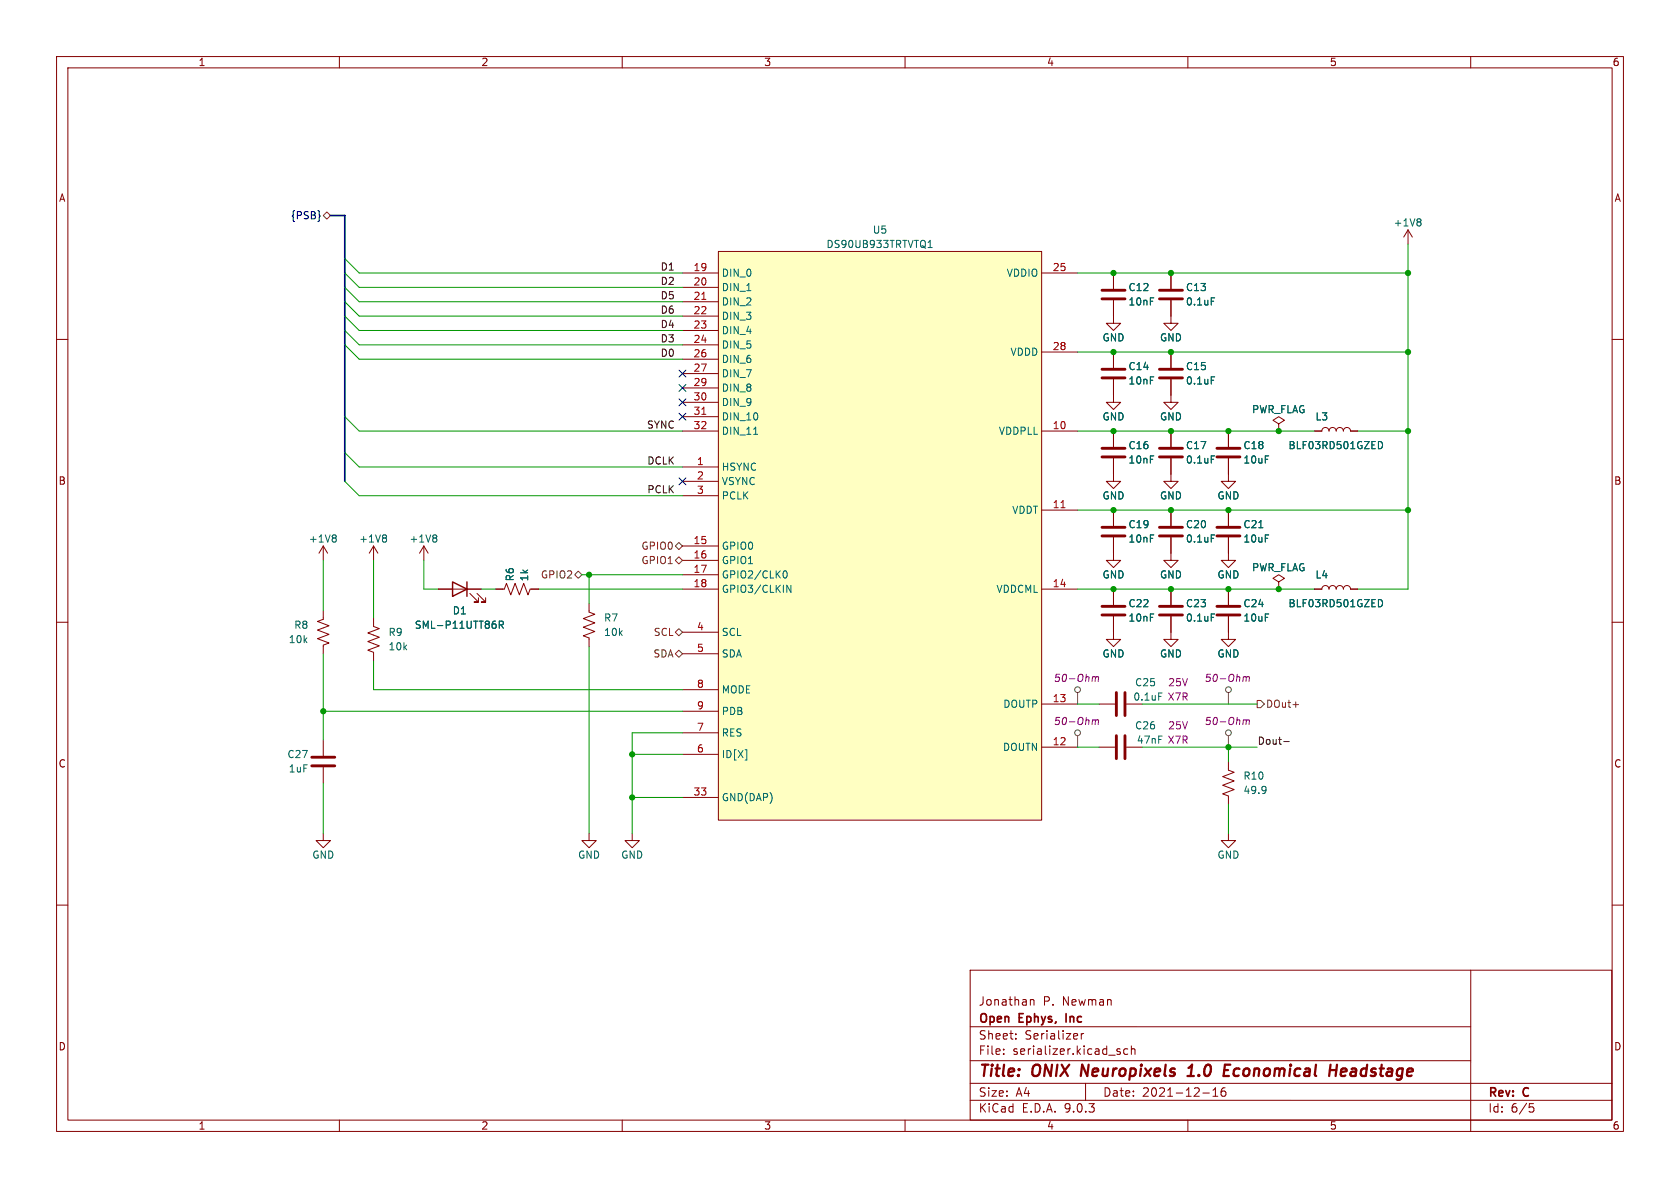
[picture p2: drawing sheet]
<svg xmlns="http://www.w3.org/2000/svg" width="297mm" height="210mm" viewBox="0 0 297 210" stroke-linecap="round" stroke-linejoin="round" font-family="sans-serif">
<g fill="none" stroke="#840000" stroke-width=".18">
<path d="M10 10h277v190h-277zM12 12h273v186h-273zM60 10v2M110 10v2M160 10v2M210 10v2M260 10v2M196.8 48.3v2.8M196.8 53.1v2.8M207 53.1v4.1h1.3l-1.3 1.2-1.3-1.2h1.3M207 48.3v2.8M248.9 40.6l-.7 1.3"/>
<path d="M248.9 40.6l.8 1.3M248.9 40.6v2.6M10 60h2M196.8 69.9v1.2h1.3l-1.3 1.3-1.2-1.3h1.2M196.8 76.2v2.8M207 76.2v2.8M217.2 76.2v2.8M285 60h2M57.1 96.5v2.6M57.1 96.5l.8 1.3M57.1 96.5l-.7 1.3M66 96.5l-.7 1.3"/>
<path d="M66 96.5l.8 1.3M66 96.5v2.6M74.9 96.5l-.7 1.3M74.9 96.5l.8 1.3M74.9 96.5v2.6M196.8 95v4.1h1.3l-1.3 1.2-1.2-1.2h1.2M196.8 81v4.1h1.3l-1.3 1.3-1.2-1.3h1.2M196.8 90.2v2.8M207 81v4.1h1.3l-1.3 1.3-1.3-1.3h1.3M207 95v4.1h1.3l-1.3 1.2-1.3-1.2h1.3M207 90.2v2.8M217.2 95v4.1h1.2l-1.2 1.2-1.3-1.2h1.3"/>
<path d="M217.2 81v4.1h1.2l-1.2 1.3-1.3-1.3h1.3M217.2 90.2v2.8M10 110h2M57.1 108v1.5l-1 .4 2.1 .7-2.1 .8 2.1 .7-2.1 .8 2.1 .8-1.1 .3v1.6M66 109.2v1.5l1.1 .4-2.1 .8 2.1 .7-2.1 .8 2.1 .8-2.1 .7 1 .4v1.5M77.5 104.1h7.6M83.1 104.9l1.5 1.5h-.8h.8v-.7M84.3 104.9l1.6 1.5h-.8h.8v-.7M87.6 104.1h1.6l.3-1 .8 2.1 .8-2.1 .7 2.1 .8-2.1 .7 2.1 .4-1.1h1.5M104.1 106.7v1.5l1.1 .4-2.1 .7 2.1 .8-2.1 .8 2.1 .7-2.1 .8 1 .4v1.5M196.8 109v4h1.3l-1.3 1.3-1.2-1.3h1.2M196.8 104.1v2.8"/>
<path d="M207 109v4h1.3l-1.3 1.3-1.3-1.3h1.3M207 104.1v2.8M217.2 109v4h1.2l-1.2 1.3-1.3-1.3h1.3M217.2 104.1v2.8M226.1 102.9l1-.7-1-.6-1.1 .6 1.1 .7v1.2M226.1 104.1h.1M232.4 104.1h1.3a.64 .64 0 0 1 .6-.6 .64 .64 0 0 1 .6 .6 .64 .64 0 0 1 .7-.6 .64 .64 0 0 1 .6 .6 .64 .64 0 0 1 .7-.6 .64 .64 0 0 1 .6 .6 .64 .64 0 0 1 .6-.6 .64 .64 0 0 1 .7 .6h1.2M285 110h2M57.1 130.8v2.8M57.1 135.6v2.8M194.3 124.5h2.8M194.3 132.1h2.8"/>
<path d="M199.1 124.5h2.8M199.1 132.1h2.8M217.2 134.6v1.5l1 .4-2 .8 2 .7-2 .8 2 .8-2 .7 1 .4v1.5M57.1 147.3v1.3h-1.2l1.2 1.3 1.3-1.3h-1.3M104.1 147.3v1.3h1.3l-1.3 1.3-1.2-1.3h1.2M111.8 147.3v1.3h1.2l-1.2 1.3-1.3-1.3h1.3M217.2 147.3v1.3h1.2l-1.2 1.3-1.3-1.3h1.3M10 160h2M171.5 171.5h113.4v26.5h-113.4zM182.2 176.7v1M182.2 176.8l.2-.1 .3 .1 .1 .9M260 171.5v28.5"/>
<path d="M285 160h2M60 198v2M110 198v2M160 198v2M171.5 194.5h113.5M171.5 191.5h113.5M171.5 187.5h88.5M171.5 181.5h88.5M177.4 186.3v.1M177.4 185.5v.1M179.6 183.6v.1M179.6 182.8v.1"/>
<path d="M191.2 182.7v1M191.6 182.7l-.3 .1-.1 .2M191.9 191.5v3M197.7 185.9l.3 .1 .1 .2-.2 .2h-.3M197.7 185.4l.3 .1M199.4 185.5l-.5-.1-.2 .3v.4l.1 .2h.6M200 185.5l.2-.1 .4 .1 .1 .9M200 184.9v1.5M210 198v2M212.7 193.2h1.1M214.4 193.8h.9M214.4 192.7l.5-.4v1.5"/>
<path d="M216.6 192.3a.59 .59 0 0 0-.7 .6v.6l.1 .2 .4 .1 .3-.1v-.5l-.1-.3h-.4l-.3 .3M270.4 195.1h.7M270.5 195.7h.4l.3 .3-.2 .5-.5 .1"/>
</g>
<path d="M191.3 188.2l-.2 2M209.9 190.2h1.2M210.1 188.8l.6-.6-.2 2M216.3 190.2h1M216.4 189.2h.7M216.6 188.2h.9M235.1 189.2h1.1M236.4 188.2l-.3 2M237.8 188.9l-.6 .1-.2 .9 .3 .3h.3M238 189.4l-.9 .1" fill="none" stroke="#840000" stroke-width=".4"/>
<path d="M188.5 179.2v1.5" fill="none" stroke="#840000" stroke-width=".3"/>
<g fill="none" stroke="#006464" stroke-width=".18">
<path d="M251 38.7l.2 .2-.2 .3 .2 .3v.2l-.2 .2M214.1 52.6h.6M59.2 94.6l.2 .2-.2 .3 .2 .2v.3l-.2 .2M68.1 94.6l.2 .2-.2 .3 .2 .2v.3l-.2 .2M77 94.6l.2 .2-.2 .3 .2 .2v.3l-.2 .2M214.1 80.6h.6M214.1 94.6h.6M222.5 93.3h.8M88.3 110.5l.6-.1 .1-.2-.1-.3-.6-.1v1.3M88.6 110.5l.4 .6M214.1 108.5h.6M243.7 106a.64 .64 0 0 1 .7 .6 .64 .64 0 0 1-.7 .7"/>
<path d="M204.8 122.5h.6M223.7 139.1h.1a1.07 1.07 0 0 1-.2 1.1M223.8 139.6l-.1 .1"/>
</g>
<path d="M80 102.9l2.5 1.2-2.5 1.3zM82.5 102.9v2.5" fill="none" stroke="#840000" stroke-width=".25"/>
<g fill="none" stroke="#840000" stroke-width=".51">
<path d="M194.8 51.3h4.1M194.8 52.8h4.1M205 51.3h4M205 52.8h4M194.8 79.2h4.1M205 79.2h4M215.1 79.2h4.1M194.8 80.8h4.1M194.8 93.2h4.1M194.8 94.7h4.1M205 80.8h4M205 93.2h4"/>
<path d="M205 94.7h4M215.1 80.8h4.1M215.1 93.2h4.1M215.1 94.7h4.1M194.8 107.2h4.1M194.8 108.7h4.1M205 107.2h4M205 108.7h4M215.1 107.2h4.1M215.1 108.7h4.1M55.1 133.9h4.1M55.1 135.4h4.1"/>
<path d="M197.4 122.4v4.1M197.4 130v4.1M198.9 122.4v4.1M198.9 130v4.1"/>
</g>
<path d="M127 44.5h57.1v100.5h-57.1z" fill="#ffffc2"/>
<g fill="none" stroke="#840000" stroke-width=".18">
<path d="M120.6 48.3h6.4M120.6 50.8h6.4M120.6 53.3h6.4M120.6 55.9h6.4M120.6 58.4h6.4M127 44.5h57.1v100.5h-57.1zM184.1 48.3h6.4M196.8 53.1v4.1h1.3l-1.3 1.2-1.2-1.2h1.2M196.8 48.3v2.8M207 48.3v2.8M207 53.1v2.8M120.6 61h6.4"/>
<path d="M120.6 63.5h6.4M120.6 66h6.4M120.6 68.6h6.4M120.6 71.1h6.4M120.6 73.7h6.4M120.6 76.2h6.4M184.1 76.2h6.4M184.1 62.2h6.4M196.8 62.2v2.8M196.8 67.1v2.8M196.8 76.2v2.8M207 67.1v4h1.3l-1.3 1.3-1.3-1.3h1.3"/>
<path d="M207 62.2v2.8M207 76.2v2.8M217.2 76.2v2.8M226.1 74.9l1-.6-1-.6-1.1 .6 1.1 .6v1.3M226.1 76.2h.1M232.4 76.2h1.3a.64 .64 0 0 1 .6-.6 .64 .64 0 0 1 .6 .6 .64 .64 0 0 1 .7-.6 .64 .64 0 0 1 .6 .6 .64 .64 0 0 1 .7-.6 .64 .64 0 0 1 .6 .6 .64 .64 0 0 1 .6-.6 .64 .64 0 0 1 .7 .6h1.2M120.6 82.6h6.4M120.6 85.1h6.4M120.6 87.6h6.4M120.6 96.5h6.4M120.6 99.1h6.4M184.1 90.2h6.4"/>
<path d="M196.8 81v2.8M196.8 90.2v2.8M196.8 95v2.8M207 81v2.8M207 90.2v2.8M207 95v2.8M217.2 81v2.8M217.2 90.2v2.8M217.2 95v2.8M77.5 104.1h2.5M82.5 104.1h2.6M87.6 104.1h1.3"/>
<path d="M94 104.1h1.2M120.6 101.6h6.4M120.6 104.1h6.4M120.6 111.8h6.4M120.6 115.6h6.4M184.1 104.1h6.4M196.8 104.1v2.8M196.8 109v2.8M207 104.1v2.8M207 109v2.8M217.2 104.1v2.8M217.2 109v2.8"/>
<path d="M226.1 104.1h.1M232.4 104.1h1.3M238.8 104.1h1.2M120.6 121.9h6.4M120.6 125.7h6.4M120.6 129.5h6.4M120.6 133.4h6.4M184.1 124.5h6.4M184.1 132.1h6.4M120.6 141h6.4"/>
</g>
<path d="M124.1 52.9h.7M124.1 73.2h.7M187.6 89.8h.7" fill="none" stroke="#a90000" stroke-width=".18"/>
<g fill="none" stroke="#006464" stroke-width=".18">
<path d="M164.1 43.8h.7M164.1 42.9l.3-.4v1.3M214.1 52.6h.6M133.2 76.8h.8M214.1 66.6h.6M243.7 78a.64 .64 0 0 1 .7 .7 .64 .64 0 0 1-.7 .6M214.1 80.6h.6M214.1 94.6h.6M222.5 93.3h.8M88.3 110.5l.6-.1 .1-.2-.1-.3-.6-.1v1.3M88.6 110.5l.4 .6M138.6 101l.1-.1a.68 .68 0 0 1 .5 .6 .68 .68 0 0 1-.5 .7l-.1-.1-.2-.4z"/>
<path d="M139.1 103.4l.7 1.3v-1.3M214.1 108.5h.6M243.7 106a.64 .64 0 0 1 .7 .6 .64 .64 0 0 1-.7 .7M131.7 132.5h.3v1.9h-.3"/>
</g>
<path d="M194.8 65.3h4.1M194.8 66.8h4.1M205 65.3h4M205 66.8h4" fill="none" stroke="#840000" stroke-width=".51"/>
<g fill="none" stroke="#484848" stroke-width=".18">
<path d="M190.5 122.4v2.1M190.5 130v2.1M217.2 122.4v2.1M217.2 130v2.1"/>
<circle cx="190.5" cy="121.9" r=".51"/>
<circle cx="190.5" cy="129.5" r=".51"/>
<circle cx="217.2" cy="121.9" r=".51"/>
<circle cx="217.2" cy="129.5" r=".51"/>
</g>
<path d="M193.2 119.7l.3-.1 .2 .2M193.7 119.8l.2-.2 .3 .1-.1 .8M193.7 119.8l-.1 .7M219.9 119.7l.3-.1 .1 .2M220.3 119.8l.2-.2 .3 .1v.8M220.3 119.8v.7M193.2 127.3l.3-.1 .2 .2M193.7 127.4l.2-.2 .3 .1-.1 .8M193.7 127.4l-.1 .7M219.9 127.3l.3-.1 .1 .2M220.3 127.4l.2-.2 .3 .1v.8M220.3 127.4v.7" fill="none" stroke="#840084" stroke-width=".18"/>
<path d="M57.1 38.1l.7-.6 .6 .6-.6 .6zM119.4 96.5l.6-.6 .6 .6-.6 .7zM119.4 99.1l.6-.7 .6 .7-.6 .6zM101.6 101.6l.6-.6 .7 .6-.7 .6zM119.4 115.6l.6-.7 .6 .7-.6 .6zM119.4 111.8l.6-.7 .6 .7-.6 .6zM222.2 123.8h.7l.6 .7-.6 .6h-.7zM228.6 124.6h1" fill="none" stroke="#725600" stroke-width=".18"/>
<path d="M56.5 38.1l.1 .1-.1 .1M120 68l1.3 1.2M120 73.1l1.3 1.2M120 70.5l1.3 1.2M120 65.4l1.3 1.2M121.3 68l-1.3 1.2M121.3 73.1l-1.3 1.2M121.3 70.5l-1.3 1.2M121.3 65.4l-1.3 1.2M120 84.5l1.3 1.2M121.3 84.5l-1.3 1.2" fill="none" stroke="#000084" stroke-width=".18"/>
<path d="M226.9 131.1h1" fill="none" stroke="#0f0f0f" stroke-width=".18"/>
<path d="M58.4 38.1h2.6v47" fill="none" stroke="#000084" stroke-width=".3"/>
<g fill="none" stroke="#009600" stroke-width=".18">
<path d="M61 58.4l2.5 2.6h57.1M61 55.9l2.5 2.5h57.1M61 45.7l2.5 2.6h57.1M61 48.3l2.5 2.5h57.1M61 53.3l2.5 2.6h57.1M61 50.8l2.5 2.5h57.1M190.5 48.3h58.4M248.9 43.2v60.9h-8.9M61 61l2.5 2.5h57.1M61 73.7l2.5 2.5h57.1M190.5 76.2h41.9M190.5 62.2h58.4"/>
<path d="M240 76.2h8.9M57.1 99.1v8.9M61 85.1l2.5 2.5h57.1M61 80l2.5 2.6h57.1M66 99.1v10.1M74.9 99.1v5h2.6M190.5 90.2h58.4M57.1 115.6v15.2M66 116.8v5.1h54.6M85.1 104.1h2.5M95.2 104.1h25.4M102.9 101.6h17.7"/>
<path d="M104.1 101.6v5.1M104.1 114.3v33M190.5 104.1h41.9M57.1 125.7h63.5M57.1 138.4v8.9M111.8 133.4h8.8M120.6 129.5h-8.8v17.8M190.5 124.5h3.8M190.5 132.1h3.8M201.9 124.5h20.3M201.9 132.1h20.3M217.2 132.1v2.5"/>
<path d="M111.8 141h8.8M217.2 142.2v5.1"/>
</g>
<g fill="#009600" stroke="#009600" stroke-width=".18">
<circle cx="57.1" cy="125.7" r=".46"/>
<circle cx="111.8" cy="141" r=".46"/>
<circle cx="111.8" cy="133.4" r=".46"/>
<circle cx="104.1" cy="101.6" r=".46"/>
<circle cx="196.8" cy="62.2" r=".46"/>
<circle cx="196.8" cy="76.2" r=".46"/>
<circle cx="196.8" cy="104.1" r=".46"/>
<circle cx="217.2" cy="132.1" r=".46"/>
<circle cx="248.9" cy="48.3" r=".46"/>
<circle cx="248.9" cy="76.2" r=".46"/>
<circle cx="248.9" cy="90.2" r=".46"/>
<circle cx="248.9" cy="62.2" r=".46"/>
<circle cx="226.1" cy="104.1" r=".46"/>
<circle cx="226.1" cy="76.2" r=".46"/>
<circle cx="207" cy="48.3" r=".46"/>
<circle cx="196.8" cy="48.3" r=".46"/>
<circle cx="207" cy="62.2" r=".46"/>
<circle cx="207" cy="76.2" r=".46"/>
<circle cx="217.2" cy="76.2" r=".46"/>
<circle cx="207" cy="104.1" r=".46"/>
<circle cx="196.8" cy="90.2" r=".46"/>
<circle cx="217.2" cy="104.1" r=".46"/>
<circle cx="217.2" cy="90.2" r=".46"/>
<circle cx="207" cy="90.2" r=".46"/>
</g>
<g font-size="2.8" fill="#840000">
<text x="172.9" y="190.9">Title:</text>
<text x="182.6" y="190.9">ONIX</text>
<text x="191.9" y="190.9">Neuropixels</text>
<text x="211.7" y="190.9">1.0</text>
<text x="218.8" y="190.9">Economical</text>
<text x="238.2" y="190.9">Headstage</text>
</g>
<g font-size="2.1" fill="#840000">
<text x="172.9" y="178">Jonathan</text>
<text x="184.4" y="178">P.</text>
<text x="187.9" y="178">Newman</text>
<text x="172.9" y="184">Sheet:</text>
<text x="172.9" y="181.2">Open</text>
<text x="180.2" y="181.2">Ephys,</text>
<text x="181.1" y="184">Serializer</text>
<text x="189.1" y="181.2">Inc</text>
<text x="172.9" y="186.7">File:</text>
<text x="179" y="186.7">serializer.kicad_sch</text>
<text x="172.9" y="196.9">KiCad</text>
<text x="172.9" y="194.1">Size:</text>
<text x="179.6" y="194.1">A4</text>
<text x="180.6" y="196.9">E.D.A.</text>
<text x="188.2" y="196.9">9.0.3</text>
<text x="194.9" y="194.1">Date:</text>
<text x="201.9" y="194.1">2021-12-16</text>
<text x="263" y="194.3">Rev:</text>
<text x="263" y="196.9">Id:</text>
<text x="267.1" y="196.9">6/5</text>
<text x="269.4" y="194.3">C</text>
</g>
<g font-size="1.8" fill="#840000">
<text x="35" y="11.9">1</text>
<text x="85" y="11.9">2</text>
<text x="135" y="11.9">3</text>
<text x="185" y="11.9">4</text>
<text x="235" y="11.9">5</text>
<text x="285" y="11.9">6</text>
<text x="10.3" y="35.9">A</text>
<text x="285.3" y="35.9">A</text>
<text x="10.3" y="85.9">B</text>
<text x="285.3" y="85.9">B</text>
<text x="10.3" y="135.9">C</text>
<text x="285.3" y="135.9">C</text>
<text x="10.3" y="185.9">D</text>
<text x="285.3" y="185.9">D</text>
<text x="35" y="199.9">1</text>
<text x="85" y="199.9">2</text>
<text x="135" y="199.9">3</text>
<text x="185" y="199.9">4</text>
<text x="235" y="199.9">5</text>
<text x="285" y="199.9">6</text>
</g>
<text font-size="1.8" fill="#000084" x="51.3" y="39">{PSB}</text>
<g font-size="1.8" fill="#006464">
<text x="154.2" y="41.5">U5</text>
<text x="246.3" y="40.2">+1V8</text>
<text x="146" y="44">DS90UB933TRTVTQ1</text>
<text x="127.5" y="49.1">DIN_0</text>
<text x="127.5" y="51.7">DIN_1</text>
<text x="177.9" y="49.1">VDDIO</text>
<text x="199.4" y="51.7">C12</text>
<text x="209.6" y="51.7">C13</text>
<text x="127.5" y="54.2">DIN_2</text>
<text x="127.5" y="56.7">DIN_3</text>
<text x="127.5" y="59.3">DIN_4</text>
<text x="199.4" y="54.2">10nF</text>
<text x="209.6" y="54.2">0.1uF</text>
<text x="127.5" y="61.8">DIN_5</text>
<text x="127.5" y="64.4">DIN_6</text>
<text x="178.5" y="63.1">VDDD</text>
<text x="194.8" y="60.6">GND</text>
<text x="199.4" y="65.6">C14</text>
<text x="205" y="60.6">GND</text>
<text x="209.6" y="65.6">C15</text>
<text x="127.5" y="66.9">DIN_7</text>
<text x="127.5" y="69.4">DIN_8</text>
<text x="127.5" y="72">DIN_9</text>
<text x="199.4" y="68.2">10nF</text>
<text x="209.6" y="68.2">0.1uF</text>
<text x="127.5" y="74.5">DIN_10</text>
<text x="127.5" y="77.1">DIN_11</text>
<text x="176.5" y="77.1">VDDPLL</text>
<text x="194.8" y="74.5">GND</text>
<text x="205" y="74.5">GND</text>
<text x="221.2" y="73.3">PWR_FLAG</text>
<text x="232.5" y="74.5">L3</text>
<text x="127.5" y="83.4">HSYNC</text>
<text x="199.4" y="79.6">C16</text>
<text x="199.4" y="82.1">10nF</text>
<text x="209.6" y="79.6">C17</text>
<text x="209.6" y="82.1">0.1uF</text>
<text x="219.7" y="79.6">C18</text>
<text x="219.7" y="82.1">10uF</text>
<text x="227.7" y="79.6">BLF03RD501GZED</text>
<text x="127.5" y="86">VSYNC</text>
<text x="127.5" y="88.5">PCLK</text>
<text x="194.8" y="88.5">GND</text>
<text x="205" y="88.5">GND</text>
<text x="215.1" y="88.5">GND</text>
<text x="178.8" y="91">VDDT</text>
<text x="199.4" y="93.6">C19</text>
<text x="209.6" y="93.6">C20</text>
<text x="219.7" y="93.6">C21</text>
<text x="54.5" y="96.1">+1V8</text>
<text x="63.4" y="96.1">+1V8</text>
<text x="72.3" y="96.1">+1V8</text>
<text x="127.5" y="97.4">GPIO0</text>
<text x="127.5" y="99.9">GPIO1</text>
<text x="199.4" y="96.1">10nF</text>
<text x="209.6" y="96.1">0.1uF</text>
<text x="219.7" y="96.1">10uF</text>
<text x="221.2" y="101.2">PWR_FLAG</text>
<text x="91" y="102.9" transform="rotate(-90 91 102.9)">R6</text>
<text x="93.6" y="102.9" transform="rotate(-90 93.6 102.9)">1k</text>
<text x="127.5" y="102.5">GPIO2/CLK0</text>
<text x="127.5" y="105">GPIO3/CLKIN</text>
<text x="176.1" y="105">VDDCML</text>
<text x="194.8" y="102.5">GND</text>
<text x="199.4" y="107.5">C22</text>
<text x="205" y="102.5">GND</text>
<text x="209.6" y="107.5">C23</text>
<text x="215.1" y="102.5">GND</text>
<text x="219.7" y="107.5">C24</text>
<text x="227.7" y="107.5">BLF03RD501GZED</text>
<text x="232.5" y="102.5">L4</text>
<text x="50.9" y="113.9">10k</text>
<text x="51.9" y="111.4">R8</text>
<text x="68.6" y="112.6">R9</text>
<text x="73.2" y="111.4">SML-P11UTT86R</text>
<text x="79.9" y="108.8">D1</text>
<text x="106.7" y="110.1">R7</text>
<text x="106.7" y="112.6">10k</text>
<text x="127.5" y="112.6">SCL</text>
<text x="199.4" y="110.1">10nF</text>
<text x="209.6" y="110.1">0.1uF</text>
<text x="219.7" y="110.1">10uF</text>
<text x="68.6" y="115.2">10k</text>
<text x="127.5" y="116.4">SDA</text>
<text x="194.8" y="116.4">GND</text>
<text x="205" y="116.4">GND</text>
<text x="215.1" y="116.4">GND</text>
<text x="127.5" y="122.8">MODE</text>
<text x="177.3" y="125.3">DOUTP</text>
<text x="200.3" y="124.1">0.1uF</text>
<text x="200.6" y="121.5">C25</text>
<text x="127.5" y="126.6">PDB</text>
<text x="127.5" y="130.4">RES</text>
<text x="200.6" y="129.1">C26</text>
<text x="200.9" y="131.7">47nF</text>
<text x="50.7" y="134.2">C27</text>
<text x="50.9" y="136.8">1uF</text>
<text x="127.5" y="134.2">ID[X]</text>
<text x="177.2" y="132.9">DOUTN</text>
<text x="127.5" y="141.8">GND(DAP)</text>
<text x="219.7" y="140.6">49.9</text>
<text x="219.7" y="138">R10</text>
<text x="55.1" y="152">GND</text>
<text x="102.1" y="152">GND</text>
<text x="109.7" y="152">GND</text>
<text x="215.1" y="152">GND</text>
</g>
<g font-size="1.8" fill="#0f0f0f">
<text x="116.7" y="47.9">D1</text>
<text x="116.7" y="53">D5</text>
<text x="116.7" y="50.5">D2</text>
<text x="116.7" y="55.5">D6</text>
<text x="116.7" y="58.1">D4</text>
<text x="116.7" y="60.6">D3</text>
<text x="116.7" y="63.2">D0</text>
<text x="114.3" y="75.9">SYNC</text>
<text x="114.3" y="82.2">DCLK</text>
<text x="114.3" y="87.3">PCLK</text>
<text x="222.2" y="131.7">Dout-</text>
</g>
<g font-size="1.8" fill="#a90000">
<text x="122.5" y="48">19</text>
<text x="122.5" y="50.5">20</text>
<text x="122.5" y="53.1">21</text>
<text x="186" y="48">25</text>
<text x="122.5" y="55.6">22</text>
<text x="122.5" y="58.2">23</text>
<text x="122.5" y="60.7">24</text>
<text x="122.5" y="63.2">26</text>
<text x="122.5" y="65.8">27</text>
<text x="186" y="62">28</text>
<text x="122.5" y="68.3">29</text>
<text x="122.5" y="70.9">30</text>
<text x="122.5" y="73.4">31</text>
<text x="122.5" y="75.9">32</text>
<text x="186" y="75.9">10</text>
<text x="123.1" y="82.3">1</text>
<text x="123.1" y="84.8">2</text>
<text x="123.1" y="87.4">3</text>
<text x="186" y="89.9">11</text>
<text x="122.5" y="96.3">15</text>
<text x="122.5" y="98.8">16</text>
<text x="122.5" y="101.3">17</text>
<text x="122.5" y="103.9">18</text>
<text x="186" y="103.9">14</text>
<text x="123.1" y="111.5">4</text>
<text x="123.1" y="115.3">5</text>
<text x="123.1" y="121.7">8</text>
<text x="123.1" y="125.5">9</text>
<text x="186" y="124.2">13</text>
<text x="123.1" y="129.3">7</text>
<text x="186" y="131.8">12</text>
<text x="123.1" y="133.1">6</text>
<text x="122.5" y="140.7">33</text>
</g>
<g font-size="1.8" fill="#725600">
<text x="113.3" y="97.4">GPIO0</text>
<text x="113.3" y="99.9">GPIO1</text>
<text x="95.5" y="102.5">GPIO2</text>
<text x="115.5" y="112.6">SCL</text>
<text x="115.4" y="116.4">SDA</text>
<text x="223.7" y="125.3">DOut+</text>
</g>
<g font-size="1.8" fill="#840084">
<text x="186.2" y="120.8">50-Ohm</text>
<text x="206.3" y="124.1">X7R</text>
<text x="206.4" y="121.5">25V</text>
<text x="212.9" y="120.8">50-Ohm</text>
<text x="186.2" y="128.4">50-Ohm</text>
<text x="206.3" y="131.7">X7R</text>
<text x="206.4" y="129.1">25V</text>
<text x="212.9" y="128.4">50-Ohm</text>
</g>
</svg>
